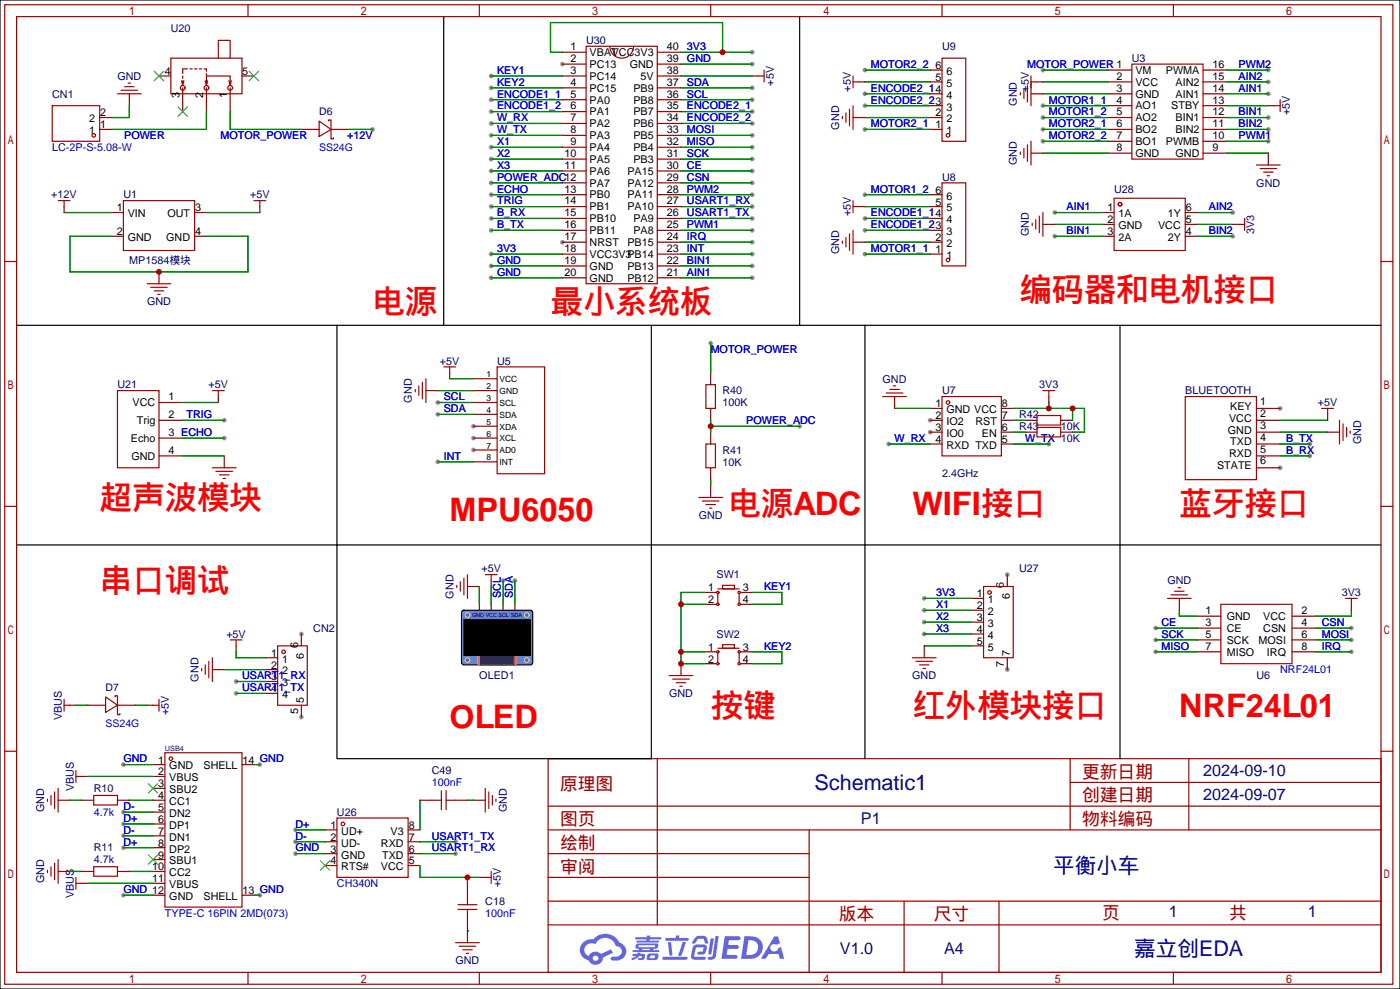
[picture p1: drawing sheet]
<svg xmlns="http://www.w3.org/2000/svg" width="300mm" height="212mm" viewBox="0 0 300 212" stroke-linecap="round" stroke-linejoin="round" font-family="sans-serif">
<path d="M0 0h299.7v211.6h-299.7z" fill="#fff" stroke="#000" stroke-width=".25"/>
<g fill="#999">
<circle cx="101.3" cy="96.3" r=".51"/>
<circle cx="101.3" cy="93.7" r=".51"/>
<circle cx="101.3" cy="91.2" r=".51"/>
<circle cx="199.1" cy="92.5" r=".51"/>
<circle cx="199.1" cy="89.9" r=".51"/>
<circle cx="274.1" cy="87.4" r=".51"/>
<circle cx="274.1" cy="100.1" r=".51"/>
<circle cx="215.6" cy="143.3" r=".51"/>
<circle cx="215.6" cy="122.9" r=".51"/>
<circle cx="64.5" cy="153.4" r=".51"/>
<circle cx="64.5" cy="135.6" r=".51"/>
<circle cx="120.4" cy="13.7" r=".51"/>
<circle cx="120.4" cy="51.8" r=".51"/>
<circle cx="185.2" cy="41.7" r=".51"/>
<circle cx="185.2" cy="46.7" r=".51"/>
<circle cx="185.2" cy="49.3" r=".51"/>
<circle cx="185.2" cy="54.4" r=".51"/>
<circle cx="185.2" cy="15" r=".51"/>
<circle cx="185.2" cy="20.1" r=".51"/>
<circle cx="185.2" cy="22.6" r=".51"/>
<circle cx="185.2" cy="27.7" r=".51"/>
<circle cx="79.8" cy="27.7" r=".51"/>
<circle cx="48" cy="89.9" r=".51"/>
<circle cx="48" cy="93.7" r=".51"/>
<circle cx="223.3" cy="15" r=".51"/>
<circle cx="223.3" cy="22.6" r=".51"/>
<circle cx="223.3" cy="25.1" r=".51"/>
<circle cx="223.3" cy="27.7" r=".51"/>
<circle cx="223.3" cy="30.2" r=".51"/>
<circle cx="271.5" cy="15" r=".51"/>
<circle cx="271.5" cy="17.5" r=".51"/>
<circle cx="271.5" cy="20.1" r=".51"/>
<circle cx="271.5" cy="25.1" r=".51"/>
<circle cx="271.5" cy="27.7" r=".51"/>
<circle cx="271.5" cy="30.2" r=".51"/>
<circle cx="55.6" cy="163.6" r=".51"/>
<circle cx="55.6" cy="191.5" r=".51"/>
<circle cx="26.4" cy="163.6" r=".51"/>
<circle cx="26.4" cy="173.7" r=".51"/>
<circle cx="26.4" cy="176.3" r=".51"/>
<circle cx="26.4" cy="178.8" r=".51"/>
<circle cx="26.4" cy="181.4" r=".51"/>
<circle cx="63.2" cy="177.5" r=".51"/>
<circle cx="63.2" cy="180.1" r=".51"/>
<circle cx="63.2" cy="182.6" r=".51"/>
<circle cx="26.4" cy="191.5" r=".51"/>
<circle cx="97.5" cy="182.6" r=".51"/>
<circle cx="97.5" cy="180.1" r=".51"/>
<circle cx="280.4" cy="95" r=".51"/>
<circle cx="280.4" cy="97.5" r=".51"/>
<circle cx="247.4" cy="134.4" r=".51"/>
<circle cx="247.4" cy="136.9" r=".51"/>
<circle cx="247.4" cy="139.4" r=".51"/>
<circle cx="289.3" cy="134.4" r=".51"/>
<circle cx="289.3" cy="136.9" r=".51"/>
<circle cx="289.3" cy="139.4" r=".51"/>
<circle cx="190.2" cy="95" r=".51"/>
<circle cx="224.5" cy="95" r=".51"/>
<circle cx="107.7" cy="124.2" r=".51"/>
<circle cx="110.2" cy="124.2" r=".51"/>
<circle cx="93.7" cy="86.1" r=".51"/>
<circle cx="93.7" cy="88.6" r=".51"/>
<circle cx="93.7" cy="98.8" r=".51"/>
<circle cx="197.9" cy="128" r=".51"/>
<circle cx="197.9" cy="130.6" r=".51"/>
<circle cx="197.9" cy="133.1" r=".51"/>
<circle cx="197.9" cy="135.6" r=".51"/>
<circle cx="152.1" cy="73.4" r=".51"/>
<circle cx="171.2" cy="91.2" r=".51"/>
<circle cx="263.9" cy="45.5" r=".51"/>
<circle cx="263.9" cy="50.5" r=".51"/>
<circle cx="225.8" cy="45.5" r=".51"/>
<circle cx="225.8" cy="50.5" r=".51"/>
<circle cx="50.5" cy="145.8" r=".51"/>
<circle cx="50.5" cy="148.3" r=".51"/>
<circle cx="105.2" cy="21.3" r=".51"/>
<circle cx="105.2" cy="23.9" r=".51"/>
<circle cx="105.2" cy="26.4" r=".51"/>
<circle cx="105.2" cy="29" r=".51"/>
<circle cx="105.2" cy="31.5" r=".51"/>
<circle cx="105.2" cy="34" r=".51"/>
<circle cx="105.2" cy="36.6" r=".51"/>
<circle cx="105.2" cy="39.1" r=".51"/>
<circle cx="105.2" cy="41.7" r=".51"/>
<circle cx="105.2" cy="44.2" r=".51"/>
<circle cx="105.2" cy="46.7" r=".51"/>
<circle cx="105.2" cy="49.3" r=".51"/>
<circle cx="105.2" cy="54.4" r=".51"/>
<circle cx="105.2" cy="56.9" r=".51"/>
<circle cx="105.2" cy="59.4" r=".51"/>
<circle cx="105.2" cy="16.3" r=".51"/>
<circle cx="105.2" cy="18.8" r=".51"/>
<circle cx="161" cy="11.2" r=".51"/>
<circle cx="161" cy="13.7" r=".51"/>
<circle cx="161" cy="18.8" r=".51"/>
<circle cx="161" cy="21.3" r=".51"/>
<circle cx="161" cy="23.9" r=".51"/>
<circle cx="161" cy="26.4" r=".51"/>
<circle cx="161" cy="29" r=".51"/>
<circle cx="161" cy="31.5" r=".51"/>
<circle cx="161" cy="34" r=".51"/>
<circle cx="161" cy="36.6" r=".51"/>
<circle cx="161" cy="39.1" r=".51"/>
<circle cx="161" cy="41.7" r=".51"/>
<circle cx="161" cy="44.2" r=".51"/>
<circle cx="161" cy="46.7" r=".51"/>
<circle cx="161" cy="49.3" r=".51"/>
<circle cx="161" cy="51.8" r=".51"/>
<circle cx="161" cy="54.4" r=".51"/>
<circle cx="161" cy="56.9" r=".51"/>
<circle cx="161" cy="59.4" r=".51"/>
</g>
<g fill="none" stroke="#a10000" stroke-width=".25">
<path d="M1 1h297.2v209.6h-297.2zM3.6 3.6h292.1v204.4h-292.1zM53.1 1v2.6M102.6 1v2.6M152.1 1v2.6M201.7 1v2.6M251.2 1v2.6M1 55.9h2.6M295.7 55.9h2.5M1 108.3h2.6M295.7 108.3h2.5M1 160.7h2.6"/>
<path d="M117.3 162.3h178.4v45.7h-178.4zM117.3 177.5h178.4M117.3 172.5h178.4M140.7 162.3v35.6M173.2 177.5v30.5M229.1 162.3v15.2M229.1 167.4h66.6M254.5 162.3v15.2M295.7 160.7h2.5M117.3 182.6h55.9M117.3 197.9h178.4M117.3 192.8h178.4"/>
<path d="M117.3 187.7h55.9M193.5 192.8v15.2M213.9 192.8v15.2M53.1 208v2.6M102.6 208v2.6M152.1 208v2.6M201.7 208v2.6M251.2 208v2.6"/>
</g>
<g fill="#5487ff">
<path d="M155.2 200.3h2.6a.48 .48 0 0 1 .7 .4 .48 .48 0 0 1-.6 .4h-1.8l-.2 1.1h1.9a.43 .43 0 0 1 .4 .4 .43 .43 0 0 1-.5 .4h-1.9l-.2 1.3h1.7a.45 .45 0 0 1 .5 .2 .45 .45 0 0 1-.1 .6h-3.3z"/>
<path d="M165.7 200.3h.9l.4 1.5-.8 .3a.84 .84 0 0 0-1.2 .3 .84 .84 0 0 0 .4 1.1 .84 .84 0 0 0 1.1-.4l.1-.2 .6-.3 .7 2.5h-1l-.2-1h-2.1l-.6 1h-1.1z"/>
<path d="M152.1 200.8h.7l-.5 3.1a.36 .36 0 0 1-.3 .3 .36 .36 0 0 1-.4-.3z"/>
<path d="M153.2 200.2h.7l-.6 4.3a1.13 1.13 0 0 1-1.8 .6l.2-.4h.7l.2-.2z"/>
<path d="M148.9 200.6l.6-.4h1a.77 .77 0 0 1 .9 .5l.3 1-.2 .2h-.5l-.3-.9-.2-.2-1 .1-.7 1-.6-.1-.1-.2z"/>
<path d="M148.4 202.4l.6-.3h1.7a.81 .81 0 0 1 .7 .5 .81 .81 0 0 1-.2 .8 .81 .81 0 0 1-.9 .8h-.7a.32 .32 0 0 1-.3-.3 .32 .32 0 0 1 .4-.3h.7l.2-.9-1.6 .1-.4 1.8 2.2 .1a.32 .32 0 0 1 .3 .4 .32 .32 0 0 1-.4 .2h-2.2l-.5-.3-.1-.5z"/>
<path d="M141.9 204.7h5a.33 .33 0 0 1 .3 .3 .33 .33 0 0 1-.3 .3h-4.9l-.2-.1z"/>
<path d="M146.1 201.5h.8l-.7 2a.98 .98 0 0 1-.7 1.1l-.3-.3z"/>
<path d="M143 201.6h.7l.3 2.5a.34 .34 0 0 1-.3 .4 .34 .34 0 0 1-.4-.3z"/>
<path d="M142.5 200.7h2.1l.3-.6h.6l-.1 .6h1.7a.32 .32 0 0 1 .4 .3 .32 .32 0 0 1-.4 .3h-4.5l-.2-.2z"/>
<path d="M135.5 204.1h.9l.1-.3h.6v.3h.8a.82 .82 0 0 1-.5 1.3h-.8v-.4l.7-.1 .1-.3a.68 .68 0 0 0-1 .4l-1.1 .4-.1-.4 .9-.5h-.7z"/>
<path d="M136 200.5h2.4l.1-.3h.7v.3h2.2l.2 .3-.2 .2h-2.3v.2h1.8l.2 .3-.2 .1h-4.5l-.1-.4h2l.1-.2h-2.3l-.1-.2z"/>
<path d="M159.4 200.3l-.8 4.9h1.7a2.5 2.5 0 0 0 3-2.5 2.5 2.5 0 0 0-3.1-2.4zM160.3 201.1a1.61 1.61 0 0 1 2 1.5 1.61 1.61 0 0 1-1.8 1.7h-.7z"/>
<path d="M136.2 202a.55 .55 0 0 0-.2 .8 .55 .55 0 0 0 .7 .2l.1 .3h-1.3v.3l5.4 .1 .3-.2-.2-.2h-1.2l.2-.3a.7 .7 0 0 0 .8-.3 .7 .7 0 0 0 0-.8l-4.2-.1zM136.8 202.3l3.3-.1 .1 .1-.2 .3h-3.2zM137.5 203h1.7l-.2 .3h-1.4z"/>
<path d="M138.6 204.2a1.05 1.05 0 0 0 0 1.2 2.91 2.91 0 0 0 2.2-.2 .98 .98 0 0 0 0-1.2h-1.6zM139.2 204.5l.9-.1 .1 .4-.2 .2-.8-.1z"/>
<path d="M124.9 201.6a2.23 2.23 0 0 0-.7 2.3 2.23 2.23 0 0 0 1.8 1.6 1.58 1.58 0 0 0 1.8 .9 1.58 1.58 0 0 0 1.3-1.5l2.2-1.1-.5-.7-2.1 1a1.65 1.65 0 0 0-2.7 .4 1.47 1.47 0 0 1-.7-2.1 1.47 1.47 0 0 1 2.2-.4 2.3 2.3 0 0 1 2.3-1.3 2.3 2.3 0 0 1 2 1.7 1.12 1.12 0 0 1 1.3 1 1.12 1.12 0 0 1-1.1 1.2h-.7a.45 .45 0 0 0-.6 .4 .45 .45 0 0 0 .5 .5 2.21 2.21 0 0 0 2.2-.5 2.21 2.21 0 0 0 .5-2.3 2.13 2.13 0 0 0-1.3-1.1 3.3 3.3 0 0 0-5.6-.7l-1.1 .1zM127 205a.57 .57 0 0 1 1.1 0 .57 .57 0 0 1-1.1 0z"/>
</g>
<path d="M242.3 13.7h15.3v20.3h-15.3zM26.4 42.9h15.3v10.7h-15.3zM106.4 78.5h10.2v22.8h-10.2z" fill="none" stroke="#a10000" stroke-width=".25"/>
<g fill="none" stroke="#870000" stroke-width=".25">
<path d="M237.2 15h5.1M237.2 17.5h5.1M257.6 15h5M257.6 17.5h5M237.2 20.1h5.1M237.2 22.6h5.1M237.2 25.1h5.1M237.2 27.7h5.1M237.2 30.2h5.1M237.2 32.8h5.1M257.6 20.1h5M257.6 22.6h5"/>
<path d="M257.6 25.1h5M257.6 27.7h5M257.6 30.2h5M257.6 32.8h5M23.9 45.5h2.5M23.9 50.5h2.5M41.7 45.5h2.5M41.7 50.5h2.5M101.3 98.8h5.1M101.3 96.3h5.1M101.3 93.7h5.1M101.3 91.2h5.1"/>
<path d="M101.3 88.6h5.1M101.3 86.1h5.1M101.3 83.6h5.1M101.3 81h5.1"/>
</g>
<path d="M102.9 140.2h7.3v2h-7.3z" fill="#21212e" stroke="#6e4717" stroke-width=".25"/>
<path d="M98.9 130.8l.4-.2h14.5l.2 .5v10.9l-.5 .2h-14.4l-.3-.5z" fill="#39f" stroke="#000" stroke-width=".25"/>
<g fill="#666" stroke="#ccc" stroke-width=".25">
<circle cx="112.8" cy="131.6" r=".51"/>
<circle cx="100.1" cy="131.6" r=".51"/>
<circle cx="100.1" cy="141.2" r=".51"/>
<circle cx="112.8" cy="141.2" r=".51"/>
</g>
<path d="M99.3 132.6h14.2v7.6h-14.2z" fill="#000" stroke="#000" stroke-width=".25"/>
<g fill="none" stroke="#870000" stroke-width=".25">
<path d="M34 16.3h2.6M39.1 18.8v5.1M44.2 18.8v5.1M49.3 18.8v5.1M51.8 16.3h2.6M120.4 16.3h5.1M120.4 11.2h5.1M120.4 13.7h5.1M120.4 18.8h5.1M140.7 16.3h5.1M140.7 11.2h5.1M140.7 13.7h5.1"/>
<path d="M140.7 18.8h5.1M161 16.3h1.3M183.9 17.5h1.3M199.1 17.5h2.6M199.1 15h2.6M222 17.5h1.3M21.3 25.1h2.6M21.3 27.7h2.6M27.7 20.1v2.5M64.5 27.7h3.8M70.9 27.7h3.8M120.4 21.3h5.1"/>
<path d="M120.4 23.9h5.1M120.4 26.4h5.1M120.4 29h5.1M120.4 31.5h5.1M120.4 34h5.1M120.4 36.6h5.1M120.4 39.1h5.1M140.7 21.3h5.1M140.7 23.9h5.1M140.7 26.4h5.1M140.7 29h5.1M140.7 31.5h5.1"/>
<path d="M140.7 34h5.1M140.7 36.6h5.1M140.7 39.1h5.1M182.6 25.1h2.6M199.1 25.1h2.6M199.1 27.7h2.6M199.1 22.6h2.6M199.1 20.1h2.6M220.7 20.1h2.6M220.7 32.8h2.6M271.5 22.6h1.3M271.5 32.8v2.5"/>
<path d="M13.7 44.2v1.3M34 58.2v2.5M55.6 44.2v1.3M120.4 44.2h5.1M120.4 51.8h5.1M120.4 54.4h5.1M120.4 49.3h5.1M120.4 46.7h5.1M120.4 41.7h5.1M120.4 56.9h5.1M120.4 59.4h5.1M140.7 44.2h5.1"/>
<path d="M140.7 51.8h5.1M140.7 54.4h5.1M140.7 49.3h5.1M140.7 46.7h5.1M140.7 41.7h5.1M140.7 56.9h5.1M140.7 59.4h5.1M182.6 51.8h2.6M183.9 44.2h1.3M199.1 44.2h2.6M199.1 51.8h2.6M199.1 54.4h2.6"/>
<path d="M199.1 49.3h2.6M199.1 46.7h2.6M199.1 41.7h2.6M223.3 48h2.5M236 45.5h2.5M236 48h2.5M236 50.5h2.5M253.7 45.5h2.6M253.7 48h2.6M253.7 50.5h2.6M263.9 48h1.3M96.3 79.8v1.2"/>
<path d="M152.1 79.8v2.5M34 89.9h5.1M34 97.5h5.1M34 86.1h5.1M34 93.7h5.1M46.7 84.8v1.3M48 97.5v2.6M91.2 83.6h2.5M152.1 87.4v2.5M152.1 92.5v2.5M191.5 84.8v2.6M199.1 87.4h2.6"/>
<path d="M199.1 89.9h2.6M199.1 92.5h2.6M199.1 95h2.6M214.4 87.4h2.5M214.4 89.9h2.5M214.4 92.5h2.5M214.4 95h2.5M219.5 89.9h2.5M219.5 92.5h2.5M224.5 84.8v1.3M227.1 89.9h2.5M227.1 92.5h2.5"/>
<path d="M269 87.4h5.1M269 89.9h5.1M269 92.5h5.1M269 95h5.1M269 97.5h5.1M284.2 92.5h2.6M284.2 88.6v1.3M152.1 100.1v2.5M152.1 103.9v2.5M269 100.1h5.1M50.5 138.2v1.2M64.5 135.6v2.6"/>
<path d="M100.1 125.5h2.5M102.6 129.3v1.3M105.2 124.2v1.3M105.2 129.3v1.3M107.7 129.3v1.3M110.2 129.3v1.3M150.9 139.4h2.5M150.9 129.3h2.5M150.9 126.7h2.5M158.5 139.4h2.5M158.5 129.3h2.5M158.5 126.7h2.5"/>
<path d="M197.9 138.2v2.5M208 138.2h2.6M208 135.6h2.6M208 133.1h2.6M208 130.6h2.6M208 128h2.6M215.6 122.9v2.6M252.5 128v2.6M256.3 131.8h5.1M256.3 134.4h5.1M256.3 136.9h5.1M256.3 139.4h5.1"/>
<path d="M276.6 131.8h5.1M276.6 134.4h5.1M276.6 136.9h5.1M276.6 139.4h5.1M289.3 129.3v1.3M15 150.9h1.3M18.8 150.9h3.8M25.1 150.9h3.9M31.5 150.9h1.3M45.5 143.3h2.5M56.9 140.7h2.5M56.9 143.3h2.5"/>
<path d="M56.9 145.8h2.5M56.9 148.3h2.5M64.5 150.9v2.5M145.8 142v2.5M150.9 142h2.5M158.5 142h2.5M215.6 140.7v2.6M12.4 171.2h2.6M17.5 166.1h1.3M17.5 171.2h2.6M25.1 171.2h2.6M32.8 163.6h2.5"/>
<path d="M32.8 166.1h2.5M32.8 168.7h2.5M32.8 171.2h2.5M32.8 173.7h2.5M32.8 176.3h2.5M32.8 178.8h2.5M51.8 163.6h2.6M69.6 177.5h2.5M87.4 177.5h2.5M89.9 171.2h2.6M97.5 171.2h2.6M101.3 171.2h2.6"/>
<path d="M12.4 186.4h2.6M17.5 186.4h2.6M17.5 189h1.3M25.1 186.4h2.6M32.8 181.4h2.5M32.8 183.9h2.5M32.8 186.4h2.5M32.8 189h2.5M32.8 191.5h2.5M51.8 191.5h2.6M69.6 180.1h2.5M69.6 182.6h2.5"/>
<path d="M69.6 185.2h2.5M87.4 180.1h2.5M87.4 182.6h2.5M87.4 185.2h2.5M100.1 189v2.5M100.1 196.6v5.1M102.6 187.7h1.3"/>
</g>
<path d="M102.4 140.5h8.1v1.7h-8.1z" fill="#fc0" stroke="#fc0" stroke-width=".25"/>
<path d="M102.9 140.5h7.1v1.7h-7.1z" fill="#333" stroke="#333" stroke-width=".25"/>
<g fill="none" stroke="#a10000" stroke-width=".25">
<path d="M25.9 19.3h3.6M26.7 18.5h2M27.4 17.8h.5M36.6 12.4h15.2v7.7h-15.2zM38.9 17.3l.2 1 .3-1M39.1 16.3v.5M39.1 17.3v.5M40.1 14.7h-1v1M40.6 14.7h.5M41.7 14.7h.5M42.7 14.7h.5M43.7 14.7h.5v.5"/>
<path d="M43.9 17.3l.3 1M44.2 18.3v-2h5.1v2M44.2 15.7v.6M44.4 17.3l-.2 1M46.7 12.4v-3.8h2.6v3.8M49 17.3l.3 1M49.5 17.3l-.2 1M125.5 9.9h15.2v50.8h-15.2zM130.6 9.9a2.54 2.54 0 0 0 2.5 2.5 2.54 2.54 0 0 0 2.5-2.5M162.3 16.3h1.3M163.6 15v2.5M182.6 16.3v2.5"/>
<path d="M182.6 17.5h1.3M201.7 12.4h5.1v17.8h-5.1zM218.4 19.8v.5M219.2 19.1v2M220 18.3v3.5M220.7 17.5h1.3M220.7 16.3v6.3M11.2 22.6h10.1v7.6h-10.1zM25.1 20.1h5.1M68.3 25.9l2.6 1.8-2.6 1.5zM70.4 25.9v-.2h.5v4h.5v-.2M180.3 24.9v.5"/>
<path d="M181.1 24.1v2.1M181.9 23.4v3.5M182.6 22.6v5.1M201.7 39.1h5.1v17.8h-5.1zM218.4 32.5v.5M219.2 31.8v2M220 31v3.5M220.7 30.2v5.1M269 35.3h5.1M269.7 36.1h3.6M270.5 36.8h2M271.3 37.6h.5"/>
<path d="M272.8 22.6h1.3M274.1 21.3v2.6M12.4 42.9h2.6M13.7 42.9v1.3M54.4 42.9h2.5M55.6 42.9v1.3M180.3 51.6v.5M181.1 50.8v2M181.9 50v3.6M182.6 42.9v2.6M182.6 49.3v5.1M182.6 44.2h1.3"/>
<path d="M221 47.8v.5M221.7 47v2M222.5 46.2v3.6M223.3 45.5v5M238.5 42.4h15.2v11.2h-15.2zM265.2 48h1.2M266.4 46.7v2.6M31.5 60.7h5.1M32.3 61.5h3.5M33 62.2h2.1M33.8 63h.5M95 78.5h2.5"/>
<path d="M96.3 78.5v1.3M25.1 83.6h8.9v16.5h-8.9zM45.5 83.6h2.5M46.7 83.6v1.2M88.9 83.3v.5M89.7 82.5v2.1M90.4 81.8v3.5M91.2 81v5.1M151.1 82.3h2.1v5.1h-2.1zM151.1 95h2.1v5.1h-2.1zM189 84.8h5.1M189.7 84.1h3.6"/>
<path d="M190.5 83.3h2M191.3 82.5h.5M201.7 84.8h12.7v12.7h-12.7zM222 88.9h5.1v2h-5.1zM222 91.4h5.1v2.1h-5.1zM223.3 83.6h2.5M224.5 83.6v1.2M253.7 84.8h15.3v17.8h-15.3zM283 87.4h2.5M284.2 87.4v1.2M286.8 89.9v5.1M287.5 90.7v3.5"/>
<path d="M288.3 91.4v2.1M289.1 92.2v.5M45.5 100.1h5M46.2 100.8h3.6M47 101.6h2M47.8 102.4h.5M149.6 106.4h5.1M150.4 107.2h3.5M151.1 107.9h2.1M151.9 108.7h.5M49.3 136.9h2.5M50.5 136.9v1.3"/>
<path d="M59.4 138.2h6.4v12.7h-6.4zM97.8 125.2v.5M98.6 124.5v2M99.3 123.7v3.6M100.1 122.9v5.1M103.9 122.9h2.5M105.2 122.9v1.3M153.7 126h4.5M153.7 127v2M153.7 139.7v2M153.7 138.7h4.5M154.7 125.2h2.5v.8h-2.5z"/>
<path d="M154.7 137.9h2.5v.8h-2.5zM158.2 127v2M158.2 139.7v2M210.6 125.5h6.3v15.2h-6.3zM249.9 128h5.1M250.7 127.3h3.6M251.5 126.5h2M252.2 125.7h.5M261.4 129.3h15.2v12.7h-15.2zM288 128h2.6M289.3 128v1.3M13.7 149.6v2.5"/>
<path d="M13.7 150.9h1.3M22.6 149.1l2.5 1.8-2.5 1.5zM24.6 149.1v-.3h.5v4.1h.6v-.2M32.8 150.9h1.2M34 149.6v2.5M43.2 143v.5M43.9 142.2v2.1M44.7 141.5v3.5M45.5 140.7v5.1M143.3 144.5h5M144 145.3h3.6M144.8 146.1h2"/>
<path d="M145.5 146.8h.5M195.3 140.7h5.1M196.1 141.5h3.5M196.8 142.2h2.1M197.6 143h.5M10.2 170.9v.6M10.9 170.2v2M11.7 169.4v3.6M12.4 168.7v5M16.3 164.8v2.6M16.3 166.1h1.2M20.1 170.2h5v2h-5z"/>
<path d="M35.3 161h16.5v33.1h-16.5zM72.1 175h15.3v12.7h-15.3zM92.5 171.2h2M94.5 169.2v4M95.5 171.2h2M95.5 169.2v4M103.9 168.7v5M104.6 169.4v3.6M105.4 170.2v2M106.2 170.9v.6M10.2 186.2v.5M10.9 185.4v2.1"/>
<path d="M11.7 184.7v3.5M12.4 183.9v5.1M16.3 187.7v2.5M16.3 189h1.2M20.1 185.4h5v2.1h-5zM98 194.6h4.1M98 193.5h4.1M100.1 191.5v2M100.1 194.6v2M103.9 187.7h1.3M105.2 186.4v2.6M97.5 201.7h5.1"/>
<path d="M98.3 202.4h3.6M99.1 203.2h2M99.8 204h.5"/>
<circle cx="39.1" cy="18.8" r=".51"/>
<circle cx="44.2" cy="18.8" r=".51"/>
<circle cx="49.3" cy="18.8" r=".51"/>
<circle cx="20.1" cy="29" r=".38"/>
<circle cx="202.9" cy="29" r=".38"/>
<circle cx="202.9" cy="55.6" r=".38"/>
<circle cx="239.8" cy="43.7" r=".38"/>
<circle cx="202.9" cy="86.1" r=".38"/>
<circle cx="60.7" cy="139.4" r=".38"/>
<circle cx="153.7" cy="139.4" r=".25"/>
<circle cx="153.7" cy="126.7" r=".25"/>
<circle cx="153.7" cy="129.3" r=".25"/>
<circle cx="158.2" cy="126.7" r=".25"/>
<circle cx="158.2" cy="139.4" r=".25"/>
<circle cx="158.2" cy="129.3" r=".25"/>
<circle cx="211.8" cy="126.7" r=".38"/>
<circle cx="153.7" cy="142" r=".25"/>
<circle cx="158.2" cy="142" r=".25"/>
<circle cx="36.6" cy="162.3" r=".38"/>
<circle cx="73.4" cy="176.3" r=".38"/>
</g>
<g fill="none" stroke="#008700" stroke-width=".25">
<path d="M105.2 16.3h15.2M105.2 18.8h15.2M120.4 11.2h-2.5v-6.4h36.8v6.4M145.8 16.3h15.2M145.8 18.8h15.2M145.8 11.2h15.2M145.8 13.7h15.2M185.2 15h13.9M185.2 17.5h13.9M223.3 15h13.9M223.3 17.5h13.9M262.6 15h8.9"/>
<path d="M262.6 17.5h8.9M27.7 22.6v2.5h-3.8M44.2 23.9v3.8h-20.3M49.3 23.9v3.8h15.2M74.7 27.7h5.1M105.2 21.3h15.2M105.2 23.9h15.2M105.2 26.4h15.2M105.2 29h15.2M105.2 31.5h15.2M105.2 34h15.2M105.2 36.6h15.2"/>
<path d="M105.2 39.1h15.2M145.8 21.3h15.2M145.8 23.9h15.2M145.8 26.4h15.2M145.8 29h15.2M145.8 31.5h15.2M145.8 34h15.2M145.8 36.6h15.2M145.8 39.1h15.2M185.2 20.1h13.9M185.2 22.6h13.9M185.2 25.1h13.9"/>
<path d="M185.2 27.7h13.9M223.3 20.1h13.9M223.3 22.6h13.9M223.3 25.1h13.9M223.3 27.7h13.9M223.3 30.2h13.9M223.3 32.8h13.9M262.6 20.1h8.9M262.6 22.6h8.9M262.6 25.1h8.9M262.6 27.7h8.9M262.6 30.2h8.9"/>
<path d="M262.6 32.8h8.9M13.7 45.5h10.2M23.9 50.5h-8.9v7.7h38.1v-7.7h-8.9M44.2 45.5h11.4M105.2 41.7h15.2M105.2 44.2h15.2M105.2 46.7h15.2M105.2 49.3h15.2M105.2 54.4h15.2M105.2 56.9h15.2M105.2 59.4h15.2M145.8 41.7h15.2"/>
<path d="M145.8 44.2h15.2M145.8 46.7h15.2M145.8 49.3h15.2M145.8 51.8h15.2M145.8 54.4h15.2M145.8 56.9h15.2M145.8 59.4h15.2M185.2 41.7h13.9M185.2 44.2h13.9M185.2 46.7h13.9M185.2 49.3h13.9M185.2 51.8h13.9"/>
<path d="M185.2 54.4h13.9M225.8 45.5h10.2M225.8 50.5h10.2M225.8 48h10.2M256.3 45.5h7.6M256.3 50.5h7.6M256.3 48h7.6M152.1 73.4v6.4M39.1 86.1h7.6M39.1 89.9h8.9M39.1 93.7h8.9M39.1 97.5h8.9"/>
<path d="M93.7 86.1h7.6M93.7 83.6h7.6M93.7 88.6h7.6M93.7 98.8h7.6M96.3 81h5M152.1 89.9v2.6M152.1 91.2h19.1M190.2 95h8.9M191.5 87.4h7.6M216.9 89.9h2.6M216.9 92.5h2.6M216.9 87.4h15.3v5.1h-2.6"/>
<path d="M216.9 95h7.6M224.5 86.1v1.3M229.6 87.4v2.5M274.1 89.9h10.1M274.1 97.5h6.3M274.1 92.5h10.1M274.1 95h6.3M152.1 102.6v1.3M50.5 139.4v1.3h6.4M102.6 125.5v3.8M105.2 125.5v3.8M107.7 124.2v5.1"/>
<path d="M110.2 124.2v5.1M145.8 139.4h5.1M145.8 129.3h5.1M150.9 126.7h-5.1v15.3h5.1M161 139.4h6.4v2.6h-6.4M161 126.7h6.4v2.6h-6.4M197.9 128h10.1M197.9 130.6h10.1M197.9 133.1h10.1M197.9 135.6h10.1M197.9 138.2h10.1M247.4 134.4h8.9"/>
<path d="M247.4 136.9h8.9M247.4 139.4h8.9M252.5 130.6v1.2h3.8M281.7 134.4h7.6M281.7 136.9h7.6M281.7 139.4h7.6M289.3 130.6v1.2h-7.6M16.3 150.9h2.5M29 150.9h2.5M48 143.3h8.9M50.5 145.8h6.4M50.5 148.3h6.4"/>
<path d="M15 171.2h2.5M18.8 166.1h14M26.4 163.6h6.4M26.4 173.7h6.4M26.4 176.3h6.4M26.4 178.8h6.4M27.7 171.2h5.1M54.4 163.6h1.2M63.2 177.5h6.4M89.9 171.2v6.3M100.1 171.2h1.2M15 186.4h2.5"/>
<path d="M18.8 189h14M26.4 191.5h6.4M26.4 181.4h6.4M27.7 186.4h5.1M54.4 191.5h1.2M63.2 180.1h6.4M63.2 182.6h6.4M89.9 180.1h7.6M89.9 182.6h7.6M89.9 185.2v2.5h12.7M100.1 199.1h.1M100.1 187.7v1.3"/>
</g>
<path d="M33 15.2l2.1 2.1M35.1 15.2l-2.1 2.1M53.3 15.2l2.1 2.1M55.4 15.2l-2.1 2.1M38.1 22.9l2 2M40.1 22.9l-2 2M31.7 167.6l2.1 2.1M33.8 167.6l-2.1 2.1M31.7 182.9l2.1 2M33.8 182.9l-2.1 2M68.6 184.2l2 2M70.6 184.2l-2 2" fill="none" stroke="#3c3" stroke-width=".25"/>
<path d="M95 3.6v66h-91.4M171.2 3.6v66h-76.2M72.1 69.6v92.7h67.3v-92.7M171.2 69.6h124.5M185.2 69.6v92.7M239.8 69.6v92.7M3.6 116.6h292.1" fill="none" stroke="#000" stroke-width=".25"/>
<g fill="#c00">
<circle cx="34" cy="58.2" r=".63"/>
<circle cx="100.1" cy="187.7" r=".63"/>
<circle cx="224.5" cy="87.4" r=".63"/>
<circle cx="229.6" cy="87.4" r=".63"/>
<circle cx="152.1" cy="91.2" r=".63"/>
<circle cx="145.8" cy="129.3" r=".63"/>
<circle cx="145.8" cy="139.4" r=".63"/>
<circle cx="145.8" cy="142" r=".63"/>
<circle cx="154.7" cy="11.2" r=".63"/>
</g>
<g font-size="6.9" fill="#f00">
<text x="218.2" y="64.4">编码器和电机接口</text>
<text x="79.8" y="66.9">电源</text>
<text x="117.9" y="66.9">最小系统板</text>
<text x="21.3" y="108.8">超声波模块</text>
<text x="96.3" y="111.4">MPU6050</text>
<text x="156" y="110.1">电源ADC</text>
<text x="195.3" y="110.1">WIFI接口</text>
<text x="252.5" y="110.1">蓝牙接口</text>
<text x="21.3" y="126.6">串口调试</text>
<text x="96.3" y="155.8">OLED</text>
<text x="152.1" y="153.3">按键</text>
<text x="195.3" y="153.3">红外模块接口</text>
<text x="252.5" y="153.3">NRF24L01</text>
</g>
<g font-size="4.6" fill="#000080">
<text x="174.4" y="169">Schematic1</text>
<text x="225.5" y="186.8">平衡小车</text>
<text x="242.8" y="204.6">嘉立创EDA</text>
</g>
<g font-size="3.8" fill="#a00000">
<text x="231.6" y="166.4">更新日期</text>
<text x="119.9" y="168.9">原理图</text>
<text x="231.6" y="171.5">创建日期</text>
<text x="119.9" y="176.5">图页</text>
<text x="231.6" y="176.5">物料编码</text>
<text x="119.9" y="181.6">绘制</text>
<text x="119.9" y="186.7">审阅</text>
<text x="179.6" y="196.9">版本</text>
<text x="199.9" y="196.9">尺寸</text>
<text x="236" y="196.6">页</text>
<text x="263.1" y="196.6">共</text>
</g>
<g font-size="3.5" fill="#000080">
<text x="257.6" y="166.1">2024-09-10</text>
<text x="257.6" y="171.1">2024-09-07</text>
<text x="184.3" y="176.2">P1</text>
<text x="250.2" y="196.3">1</text>
<text x="280" y="196.3">1</text>
<text x="179.8" y="204.2">V1.0</text>
<text x="202.1" y="204.2">A4</text>
</g>
<g font-size="2.3" fill="#000080">
<text x="36.6" y="6.9">U20</text>
<text x="125.5" y="9.4">U30</text>
<text x="201.7" y="10.7">U9</text>
<text x="25.1" y="17.1">GND</text>
<text x="242.3" y="13.3">U3</text>
<text x="11.2" y="20.9">CN1</text>
<text x="165.7" y="18.3" transform="rotate(-90 165.7 18.3)">+5V</text>
<text x="182.2" y="19.6" transform="rotate(-90 182.2 19.6)">+5V</text>
<text x="217.7" y="22.6" transform="rotate(-90 217.7 22.6)">GND</text>
<text x="220.3" y="19.6" transform="rotate(-90 220.3 19.6)">+5V</text>
<text x="179.6" y="27.7" transform="rotate(-90 179.6 27.7)">GND</text>
<text x="276.1" y="24.7" transform="rotate(-90 276.1 24.7)">+5V</text>
<text x="217.7" y="35.3" transform="rotate(-90 217.7 35.3)">GND</text>
<text x="201.7" y="38.7">U8</text>
<text x="238.5" y="41.2">U28</text>
<text x="269" y="39.9">GND</text>
<text x="11" y="42.5">+12V</text>
<text x="26.4" y="42.5">U1</text>
<text x="53.5" y="42.5">+5V</text>
<text x="182.2" y="46.3" transform="rotate(-90 182.2 46.3)">+5V</text>
<text x="220.3" y="50.6" transform="rotate(-90 220.3 50.6)">GND</text>
<text x="268.5" y="50.1" transform="rotate(-90 268.5 50.1)">3V3</text>
<text x="27.7" y="56.4">MP1584模块</text>
<text x="179.6" y="54.4" transform="rotate(-90 179.6 54.4)">GND</text>
<text x="31.5" y="65.3">GND</text>
<text x="25.1" y="83.1">U21</text>
<text x="44.7" y="83.1">+5V</text>
<text x="94.2" y="78">+5V</text>
<text x="106.4" y="78">U5</text>
<text x="189" y="81.8">GND</text>
<text x="222.5" y="83.1">3V3</text>
<text x="88.2" y="86.1" transform="rotate(-90 88.2 86.1)">GND</text>
<text x="154.7" y="84.4">R40</text>
<text x="154.7" y="86.9">100K</text>
<text x="201.7" y="84.4">U7</text>
<text x="218.2" y="89.5">R42</text>
<text x="253.7" y="84.4">BLUETOOTH</text>
<text x="282.1" y="86.9">+5V</text>
<text x="218.2" y="92">R43</text>
<text x="227.1" y="92">10K</text>
<text x="291.4" y="95" transform="rotate(-90 291.4 95)">GND</text>
<text x="154.7" y="97.1">R41</text>
<text x="154.7" y="99.6">10K</text>
<text x="201.7" y="102.2">2.4GHz</text>
<text x="149.6" y="111">GND</text>
<text x="103.1" y="122.5">+5V</text>
<text x="153.4" y="123.7">SW1</text>
<text x="218.2" y="122.5">U27</text>
<text x="249.9" y="125">GND</text>
<text x="97.1" y="128" transform="rotate(-90 97.1 128)">GND</text>
<text x="287.3" y="127.6">3V3</text>
<text x="48.5" y="136.4">+5V</text>
<text x="67.1" y="135.2">CN2</text>
<text x="153.4" y="136.4">SW2</text>
<text x="42.5" y="145.8" transform="rotate(-90 42.5 145.8)">GND</text>
<text x="102.6" y="145.3">OLED1</text>
<text x="143.2" y="149.1">GND</text>
<text x="195.3" y="145.3">GND</text>
<text x="269" y="145.3">U6</text>
<text x="13.3" y="154" transform="rotate(-90 13.3 154)">VBUS</text>
<text x="36.1" y="153" transform="rotate(-90 36.1 153)">+5V</text>
<text x="92.5" y="165.7">C49</text>
<text x="9.4" y="173.8" transform="rotate(-90 9.4 173.8)">GND</text>
<text x="15.8" y="169.3" transform="rotate(-90 15.8 169.3)">VBUS</text>
<text x="20.1" y="169.5">R10</text>
<text x="108.5" y="173.8" transform="rotate(-90 108.5 173.8)">GND</text>
<text x="72.1" y="174.5">U26</text>
<text x="20.1" y="182.2">R11</text>
<text x="9.4" y="189" transform="rotate(-90 9.4 189)">GND</text>
<text x="107.2" y="189.8" transform="rotate(-90 107.2 189.8)">+5V</text>
<text x="15.8" y="192.1" transform="rotate(-90 15.8 192.1)">VBUS</text>
<text x="103.9" y="193.6">C18</text>
<text x="97.5" y="206.3">GND</text>
</g>
<g font-size="2.3">
<text x="122.2" y="10.7">1</text>
<text x="126.2" y="12">VBAT</text>
<text x="131" y="12">VCC3V3</text>
<text x="142.7" y="10.7">40</text>
<text x="35.3" y="16">4</text>
<text x="51.8" y="16">5</text>
<text x="122.2" y="13.3">2</text>
<text x="122.2" y="15.8">3</text>
<text x="126.2" y="14.5">PC13</text>
<text x="126.2" y="17.1">PC14</text>
<text x="134.8" y="14.5">GND</text>
<text x="137.1" y="17.1">5V</text>
<text x="142.7" y="15.8">38</text>
<text x="142.7" y="13.3">39</text>
<text x="200.3" y="17.3">5</text>
<text x="200.3" y="14.8">6</text>
<text x="202.6" y="16">6</text>
<text x="239" y="17.1">2</text>
<text x="243.1" y="15.8">VM</text>
<text x="249.6" y="15.8">PWMA</text>
<text x="259.6" y="17.1">15</text>
<text x="259.6" y="14.5">16</text>
<text x="38.4" y="20.9" transform="rotate(-90 38.4 20.9)">3</text>
<text x="43.5" y="20.9" transform="rotate(-90 43.5 20.9)">2</text>
<text x="48.6" y="20.9" transform="rotate(-90 48.6 20.9)">1</text>
<text x="122.2" y="18.3">4</text>
<text x="122.2" y="20.9">5</text>
<text x="122.2" y="23.4">6</text>
<text x="126.2" y="19.6">PC15</text>
<text x="126.2" y="22.1">PA0</text>
<text x="135.6" y="22.1">PB8</text>
<text x="135.6" y="19.6">PB9</text>
<text x="142.7" y="23.4">35</text>
<text x="142.7" y="20.9">36</text>
<text x="142.7" y="18.3">37</text>
<text x="202.6" y="23.6">3</text>
<text x="202.6" y="21.1">4</text>
<text x="202.6" y="18.6">5</text>
<text x="239" y="19.6">3</text>
<text x="239" y="22.1">4</text>
<text x="243.1" y="18.3">VCC</text>
<text x="243.1" y="20.9">GND</text>
<text x="243.1" y="23.4">AO1</text>
<text x="250.8" y="23.4">STBY</text>
<text x="251.7" y="20.9">AIN1</text>
<text x="251.7" y="18.3">AIN2</text>
<text x="259.6" y="22.1">13</text>
<text x="259.6" y="19.6">14</text>
<text x="19.1" y="26.2">2</text>
<text x="19.1" y="28.7">1</text>
<text x="21.5" y="24.9">2</text>
<text x="21.5" y="27.5">1</text>
<text x="122.2" y="26">7</text>
<text x="122.2" y="28.5">8</text>
<text x="126.2" y="24.7">PA1</text>
<text x="126.2" y="27.2">PA2</text>
<text x="126.2" y="29.8">PA3</text>
<text x="135.6" y="29.8">PB5</text>
<text x="135.6" y="27.2">PB6</text>
<text x="135.6" y="24.7">PB7</text>
<text x="142.7" y="28.5">33</text>
<text x="142.7" y="26">34</text>
<text x="200.3" y="27.5">1</text>
<text x="200.3" y="24.9">2</text>
<text x="202.6" y="28.7">1</text>
<text x="202.6" y="26.2">2</text>
<text x="239" y="24.7">5</text>
<text x="239" y="27.2">6</text>
<text x="239" y="29.8">7</text>
<text x="243.1" y="26">AO2</text>
<text x="243.1" y="28.5">BO2</text>
<text x="251.7" y="28.5">BIN2</text>
<text x="251.7" y="26">BIN1</text>
<text x="259.6" y="29.8">10</text>
<text x="259.6" y="27.2">11</text>
<text x="259.6" y="24.7">12</text>
<text x="120.9" y="33.6">10</text>
<text x="122.2" y="31">9</text>
<text x="126.2" y="32.3">PA4</text>
<text x="126.2" y="34.8">PA5</text>
<text x="135.6" y="34.8">PB3</text>
<text x="135.6" y="32.3">PB4</text>
<text x="142.7" y="33.6">31</text>
<text x="142.7" y="31">32</text>
<text x="239" y="32.3">8</text>
<text x="243.1" y="31">BO1</text>
<text x="243.1" y="33.6">GND</text>
<text x="249.6" y="31">PWMB</text>
<text x="251.7" y="33.6">GND</text>
<text x="259.6" y="32.3">9</text>
<text x="120.9" y="36.1">11</text>
<text x="120.9" y="41.2">13</text>
<text x="126.2" y="37.4">PA6</text>
<text x="126.2" y="39.9">PA7</text>
<text x="134.3" y="39.9">PA12</text>
<text x="134.3" y="37.4">PA15</text>
<text x="142.7" y="41.2">28</text>
<text x="142.7" y="38.7">29</text>
<text x="142.7" y="36.1">30</text>
<text x="200.3" y="41.4">6</text>
<text x="25" y="45.2">1</text>
<text x="27.4" y="46.5">VIN</text>
<text x="35.8" y="46.5">OUT</text>
<text x="41.8" y="45.2">3</text>
<text x="120.9" y="43.7">14</text>
<text x="120.9" y="46.3">15</text>
<text x="126.2" y="42.5">PB0</text>
<text x="126.2" y="45">PB1</text>
<text x="126.2" y="47.5">PB10</text>
<text x="134.3" y="45">PA10</text>
<text x="134.3" y="42.5">PA11</text>
<text x="135.6" y="47.5">PA9</text>
<text x="142.7" y="46.3">26</text>
<text x="142.7" y="43.7">27</text>
<text x="200.3" y="44">5</text>
<text x="202.6" y="47.8">4</text>
<text x="202.6" y="45.2">5</text>
<text x="202.6" y="42.7">6</text>
<text x="237.1" y="45.2">1</text>
<text x="237.1" y="47.8">2</text>
<text x="239.4" y="46.5">1A</text>
<text x="250" y="46.5">1Y</text>
<text x="253.9" y="47.8">5</text>
<text x="253.9" y="45.2">6</text>
<text x="25" y="50.3">2</text>
<text x="27.4" y="51.6">GND</text>
<text x="35.6" y="51.6">GND</text>
<text x="41.8" y="50.3">4</text>
<text x="120.9" y="48.8">16</text>
<text x="120.9" y="51.4">17</text>
<text x="120.9" y="53.9">18</text>
<text x="126.2" y="50.1">PB11</text>
<text x="126.2" y="52.6">NRST</text>
<text x="134.3" y="52.6">PB15</text>
<text x="135.6" y="50.1">PA8</text>
<text x="142.7" y="53.9">23</text>
<text x="142.7" y="51.4">24</text>
<text x="142.7" y="48.8">25</text>
<text x="200.3" y="51.6">2</text>
<text x="202.6" y="52.9">2</text>
<text x="202.6" y="50.3">3</text>
<text x="237.1" y="50.3">3</text>
<text x="239.4" y="49">GND</text>
<text x="239.4" y="51.6">2A</text>
<text x="247.9" y="49">VCC</text>
<text x="250" y="51.6">2Y</text>
<text x="253.9" y="50.3">4</text>
<text x="120.9" y="56.4">19</text>
<text x="120.9" y="59">20</text>
<text x="126.2" y="55.2">VCC3V3PB14</text>
<text x="126.2" y="57.7">GND</text>
<text x="134.3" y="57.7">PB13</text>
<text x="142.7" y="59">21</text>
<text x="142.7" y="56.4">22</text>
<text x="200.3" y="54.1">1</text>
<text x="202.6" y="55.4">1</text>
<text x="126.2" y="60.2">GND</text>
<text x="134.3" y="60.2">PB12</text>
<text x="28.4" y="86.9">VCC</text>
<text x="36.1" y="85.6">1</text>
<text x="36.1" y="89.5">2</text>
<text x="200.3" y="89.7">2</text>
<text x="200.3" y="87.1">1</text>
<text x="202.6" y="88.4">GND VCC</text>
<text x="214.5" y="87.1">8</text>
<text x="214.5" y="89.7">7</text>
<text x="263.4" y="87.7">KEY</text>
<text x="269.8" y="86.7">1</text>
<text x="269.8" y="89.2">2</text>
<text x="28" y="94.5">Echo</text>
<text x="29.3" y="90.7">Trig</text>
<text x="36.1" y="93.3">3 ECHO</text>
<text x="200.3" y="94.8">4</text>
<text x="200.3" y="92.2">3</text>
<text x="202.6" y="93.5">IO0</text>
<text x="202.6" y="91">IO2</text>
<text x="208.8" y="91">RST</text>
<text x="210.2" y="93.5">EN</text>
<text x="214.5" y="92.2">6</text>
<text x="214.5" y="94.8">5</text>
<text x="262.9" y="92.8">GND</text>
<text x="263.1" y="90.2">VCC</text>
<text x="263.4" y="95.3">TXD</text>
<text x="269.8" y="91.7">3</text>
<text x="269.8" y="94.3">4</text>
<text x="28.1" y="98.3">GND</text>
<text x="36.1" y="97.1">4</text>
<text x="202.6" y="96">RXD TXD</text>
<text x="260.6" y="100.4">STATE</text>
<text x="263.1" y="97.8">RXD</text>
<text x="269.8" y="96.8">5</text>
<text x="269.8" y="99.4">6</text>
<text x="214.9" y="125.8" transform="rotate(-90 214.9 125.8)">6</text>
<text x="151.6" y="129.1">2</text>
<text x="151.6" y="126.5">1</text>
<text x="159" y="129.1">4</text>
<text x="159" y="126.5">3</text>
<text x="209.2" y="130.3">2</text>
<text x="209.2" y="127.8">1</text>
<text x="211.5" y="131.6">2</text>
<text x="211.5" y="129.1">1</text>
<text x="216.2" y="128.2" transform="rotate(-90 216.2 128.2)">6</text>
<text x="258" y="131.4">1</text>
<text x="278.6" y="131.4">2</text>
<text x="209.2" y="137.9">5</text>
<text x="209.2" y="135.4">4</text>
<text x="209.2" y="132.9">3</text>
<text x="211.5" y="136.7">4</text>
<text x="211.5" y="134.1">3</text>
<text x="258" y="133.9">3</text>
<text x="258" y="136.4">5</text>
<text x="262.6" y="132.6">GND</text>
<text x="262.6" y="135.2">CE</text>
<text x="262.6" y="137.7">SCK</text>
<text x="269.4" y="137.7">MOSI</text>
<text x="270.5" y="132.6">VCC</text>
<text x="270.5" y="135.2">CSN</text>
<text x="278.6" y="133.9">4</text>
<text x="278.6" y="136.4">6</text>
<text x="58" y="140.5">1</text>
<text x="58" y="143">2</text>
<text x="60.4" y="141.8">1</text>
<text x="63.8" y="138.5" transform="rotate(-90 63.8 138.5)">6</text>
<text x="65.1" y="140.9" transform="rotate(-90 65.1 140.9)">6</text>
<text x="151.6" y="141.8">2</text>
<text x="151.6" y="139.2">1</text>
<text x="159" y="141.8">4</text>
<text x="159" y="139.2">3</text>
<text x="211.5" y="139.2">5</text>
<text x="214.9" y="142.6" transform="rotate(-90 214.9 142.6)">7</text>
<text x="216.2" y="140.3" transform="rotate(-90 216.2 140.3)">7</text>
<text x="258" y="139">7</text>
<text x="262.6" y="140.3">MISO</text>
<text x="271.2" y="140.3">IRQ</text>
<text x="278.6" y="139">8</text>
<text x="58" y="145.6">3</text>
<text x="58" y="148.1">4</text>
<text x="60.4" y="144.3">2</text>
<text x="60.4" y="146.8">3</text>
<text x="60.4" y="149.4">4</text>
<text x="63.8" y="152.8" transform="rotate(-90 63.8 152.8)">5</text>
<text x="65.1" y="150.4" transform="rotate(-90 65.1 150.4)">5</text>
<text x="33.9" y="163.3">1</text>
<text x="33.9" y="165.9">2</text>
<text x="36.2" y="164.6">GND</text>
<text x="36.2" y="167.2">VBUS</text>
<text x="43.6" y="164.6">SHELL</text>
<text x="51.9" y="163.3">14 GND</text>
<text x="33.9" y="168.4">3</text>
<text x="33.9" y="171">4</text>
<text x="33.9" y="173.5">5</text>
<text x="36.2" y="169.7">SBU2</text>
<text x="36.2" y="172.2">CC1</text>
<text x="33.9" y="176">6</text>
<text x="33.9" y="178.6">7</text>
<text x="36.2" y="174.8">DN2</text>
<text x="36.2" y="177.3">DP1</text>
<text x="36.2" y="179.9">DN1</text>
<text x="70.7" y="179.9">2</text>
<text x="70.7" y="177.3">1</text>
<text x="73.1" y="178.6">UD+</text>
<text x="83.6" y="178.6">V3</text>
<text x="87.5" y="177.3">8</text>
<text x="87.5" y="179.9">7</text>
<text x="33.9" y="181.1">8</text>
<text x="33.9" y="183.7">9</text>
<text x="36.2" y="182.4">DP2</text>
<text x="36.2" y="184.9">SBU1</text>
<text x="70.7" y="184.9">4</text>
<text x="70.7" y="182.4">3</text>
<text x="73.1" y="183.7">GND</text>
<text x="73.1" y="181.1">UD-</text>
<text x="81.6" y="181.1">RXD</text>
<text x="81.8" y="183.7">TXD</text>
<text x="87.5" y="182.4">6</text>
<text x="87.5" y="184.9">5</text>
<text x="32.6" y="186.2">10</text>
<text x="32.6" y="188.7">11</text>
<text x="36.2" y="187.5">CC2</text>
<text x="36.2" y="190">VBUS</text>
<text x="51.9" y="191.3">13 GND</text>
<text x="73.1" y="186.2">RTS#</text>
<text x="81.6" y="186.2">VCC</text>
<text x="36.2" y="192.6">GND</text>
<text x="43.6" y="192.6">SHELL</text>
</g>
<g font-size="2.3" fill="#00f">
<text x="147.1" y="10.7">3V3</text>
<text x="106.4" y="15.8">KEY1</text>
<text x="147.1" y="13.3">GND</text>
<text x="186.4" y="14.5">MOTOR2_2</text>
<text x="219.9" y="14.5">MOTOR_POWER 1</text>
<text x="265.2" y="14.5">PWM2</text>
<text x="265.2" y="17.1">AIN2</text>
<text x="106.4" y="20.9">ENCODE1_1</text>
<text x="106.4" y="23.4">ENCODE1_2</text>
<text x="106.4" y="18.3">KEY2</text>
<text x="147.1" y="18.3">SDA</text>
<text x="147.1" y="20.9">SCL</text>
<text x="147.1" y="23.4">ENCODE2_1</text>
<text x="186.4" y="19.6">ENCODE2_14</text>
<text x="186.4" y="22.1">ENCODE2_23</text>
<text x="224.5" y="22.1">MOTOR1_1</text>
<text x="265.2" y="19.6">AIN1</text>
<text x="26.6" y="29.8">POWER</text>
<text x="47.2" y="29.8">MOTOR_POWER</text>
<text x="74.3" y="29.8">+12V</text>
<text x="106.4" y="26">W_RX</text>
<text x="106.4" y="28.5">W_TX</text>
<text x="147.1" y="26">ENCODE2_2</text>
<text x="147.1" y="28.5">MOSI</text>
<text x="186.4" y="27.2">MOTOR2_1</text>
<text x="224.5" y="24.7">MOTOR1_2</text>
<text x="224.5" y="27.2">MOTOR2_1</text>
<text x="224.5" y="29.8">MOTOR2_2</text>
<text x="265.2" y="24.7">BIN1</text>
<text x="265.2" y="27.2">BIN2</text>
<text x="265.2" y="29.8">PWM1</text>
<text x="11.2" y="32.3">LC-2P-S-5.08-W</text>
<text x="106.4" y="31">X1</text>
<text x="106.4" y="33.6">X2</text>
<text x="147.1" y="31">MISO</text>
<text x="147.1" y="33.6">SCK</text>
<text x="106.4" y="36.1">X3</text>
<text x="106.4" y="38.7">POWER_ADC12</text>
<text x="106.4" y="41.2">ECHO</text>
<text x="147.1" y="36.1">CE</text>
<text x="147.1" y="38.7">CSN</text>
<text x="147.1" y="41.2">PWM2</text>
<text x="186.4" y="41.2">MOTOR1_2</text>
<text x="106.4" y="43.7">TRIG</text>
<text x="106.4" y="46.3">B_RX</text>
<text x="147.1" y="43.7">USART1_RX</text>
<text x="147.1" y="46.3">USART1_TX</text>
<text x="186.4" y="46.3">ENCODE1_14</text>
<text x="228.3" y="45">AIN1</text>
<text x="258.8" y="45">AIN2</text>
<text x="106.4" y="48.8">B_TX</text>
<text x="106.4" y="53.9">3V3</text>
<text x="147.1" y="48.8">PWM1</text>
<text x="147.1" y="51.4">IRQ</text>
<text x="147.1" y="53.9">INT</text>
<text x="186.4" y="48.8">ENCODE1_23</text>
<text x="186.4" y="53.9">MOTOR1_1</text>
<text x="228.3" y="50.1">BIN1</text>
<text x="258.8" y="50.1">BIN2</text>
<text x="106.4" y="56.4">GND</text>
<text x="106.4" y="59">GND</text>
<text x="147.1" y="56.4">BIN1</text>
<text x="147.1" y="59">AIN1</text>
<text x="152.1" y="75.5">MOTOR_POWER</text>
<text x="39.9" y="89.5">TRIG</text>
<text x="95" y="85.6">SCL</text>
<text x="95" y="88.2">SDA</text>
<text x="159.8" y="90.7">POWER_ADC</text>
<text x="191.5" y="94.5">W_RX</text>
<text x="219.5" y="94.5">W_TX 10K</text>
<text x="275.3" y="94.5">B_TX</text>
<text x="95" y="98.3">INT</text>
<text x="275.3" y="97.1">B_RX</text>
<text x="107.2" y="128" transform="rotate(-90 107.2 128)">SCL</text>
<text x="109.8" y="128" transform="rotate(-90 109.8 128)">SDA</text>
<text x="163.6" y="126.3">KEY1</text>
<text x="200.4" y="127.6">3V3</text>
<text x="200.4" y="130.1">X1</text>
<text x="200.4" y="132.6">X2</text>
<text x="200.4" y="135.2">X3</text>
<text x="248.7" y="133.9">CE</text>
<text x="248.7" y="136.4">SCK</text>
<text x="283" y="133.9">CSN</text>
<text x="283" y="136.4">MOSI</text>
<text x="163.6" y="139">KEY2</text>
<text x="248.7" y="139">MISO</text>
<text x="283" y="139">IRQ</text>
<text x="51.8" y="145.3">USART1_RX</text>
<text x="51.8" y="147.9">USART1_TX</text>
<text x="274.1" y="144.1">NRF24L01</text>
<text x="26.4" y="163.1">GND</text>
<text x="26.4" y="173.3">D-</text>
<text x="92.5" y="168.2">100nF</text>
<text x="20.1" y="174.5">4.7k</text>
<text x="26.4" y="175.8">D+</text>
<text x="26.4" y="178.4">D-</text>
<text x="63.2" y="177.1">D+</text>
<text x="63.2" y="179.6">D-</text>
<text x="92.5" y="179.6">USART1_TX</text>
<text x="20.1" y="184.7">4.7k</text>
<text x="26.4" y="180.9">D+</text>
<text x="63.2" y="182.2">GND</text>
<text x="92.5" y="182.2">USART1_RX</text>
<text x="26.4" y="191.1">GND 12</text>
<text x="72.1" y="189.8">CH340N</text>
<text x="35.3" y="196.1">TYPE-C 16PIN 2MD(073)</text>
<text x="103.9" y="196.1">100nF</text>
</g>
<g font-size="2.2" fill="#000080">
<text x="68.3" y="24.7">D6</text>
<text x="22.6" y="147.9">D7</text>
</g>
<g font-size="2.2" fill="#00f">
<text x="68.3" y="32.3">SS24G</text>
<text x="22.6" y="155.5">SS24G</text>
</g>
<g font-size="1.8">
<text x="104.1" y="83.3">2</text>
<text x="104.1" y="80.7">1</text>
<text x="106.9" y="81.7">VCC</text>
<text x="104.1" y="88.3">4</text>
<text x="104.1" y="85.8">3</text>
<text x="106.9" y="89.4">SDA</text>
<text x="106.9" y="86.8">SCL</text>
<text x="106.9" y="84.3">GND</text>
<text x="104.1" y="96">7</text>
<text x="104.1" y="93.4">6</text>
<text x="104.1" y="90.9">5</text>
<text x="106.9" y="94.4">XCL</text>
<text x="106.9" y="91.9">XDA</text>
<text x="104.1" y="98.5">8</text>
<text x="106.9" y="99.5">INT</text>
<text x="106.9" y="97">AD0</text>
</g>
<text font-size="1.6" fill="#000080" x="35.3" y="160.7">USB4</text>
<text font-size="1.2" x="101.1" y="132">GND VCC SCL SDA</text>
</svg>
